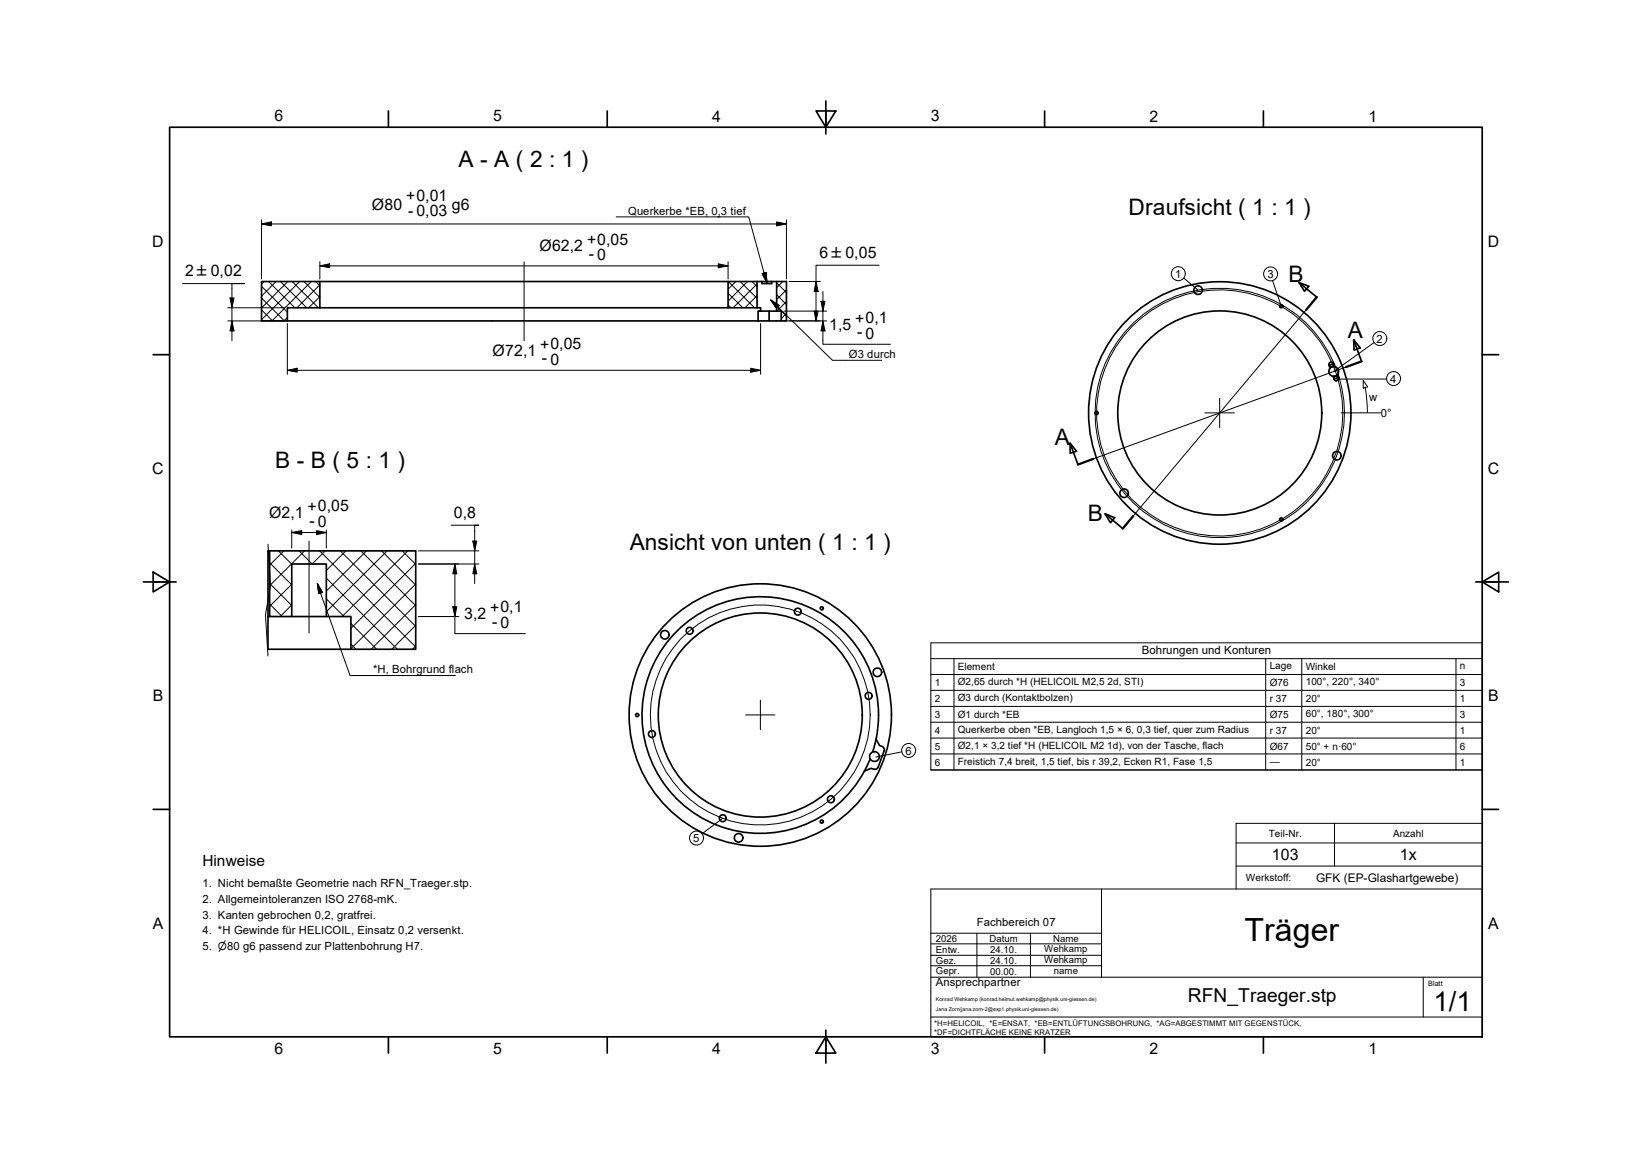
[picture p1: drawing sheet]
<svg xmlns="http://www.w3.org/2000/svg" width="503mm" height="355mm" viewBox="0 0 503 355" stroke-linecap="round" stroke-linejoin="round" font-family="sans-serif">
<!-- layer: BEMASSUNG -->
<g fill="#000">
<path d="M79.7 68.2l3-.6v1.2zM236.7 67.6l2.9 .6-2.9 .6zM70.1 90.8h1.2l-.6 2.9zM97.5 81l3-.7v1.3zM218.9 80.3l3 .7-3 .6zM232.3 83.3l1.2-.3 .2 3.1zM234.9 91.4l2.5 1.6-.8 .9zM248.1 94.8h1.2l-.6 2.9zM248.7 85.7l.6 3.1h-1.2zM250.2 91.8h1.2l-.6 3zM70.7 97.7l.6 3.1h-1.2zM87.6 112.8l3-.6v1.2z"/>
<path d="M228.8 112.2l3 .6-3 .6zM250.8 97.7l.6 3.1h-1.2zM88.9 162.2l3-.6v1.2zM96.5 161.6l2.9 .6-2.9 .6zM138.6 171.8l.6 3h-1.2zM144.1 164.8h1.2l-.6 3zM144.7 171.8l.6 3h-1.2zM96.7 177.8l1.5 2.6-1 .4zM138 184.8h1.2l-.6 3z"/>
</g>
<g fill="none" stroke="#000" stroke-width=".3">
<path d="M79.7 68.2l3-.6v1.2zM79.7 68.2h159.9M79.7 67v18M97.5 79.7v5.3M187.8 66.1h31.6M218.7 66.1h9.5l5.5 20-1.4-2.8 1.2-.3 .2 3.1M221.9 79.7v5.3M236.7 67.6l2.9 .6-2.9 .6zM239.6 67v18M55.6 86.4h18.9h-3.8v17.4M69.4 97.7h17.4M69.4 93.7h17.4"/>
<path d="M70.1 90.8h1.2l-.6 2.9zM70.7 97.7l.6 3.1h-1.2zM87.6 98.6v15.4M97.5 81l3-.7v1.3zM97.5 81h124.4M218.9 80.3l3 .7-3 .6zM231.8 98.6v15.4M232.3 83.3l1.2-.3 .2 3.1zM234.9 91.4l1.7 2.5 .8-.9-2.5-1.6 18.8 18.3h15M234.9 91.4l2.5 1.6-.8 .9zM238.9 97.7h13M238.9 94.8h13"/>
<path d="M240.5 85.7h9.4M248.1 94.8h1.2l-.6 2.9zM248.7 85.7l.6 3.1h-1.2zM250.2 91.8h1.2l-.6 3zM250.8 97.7l.6 3.1h-1.2zM250.8 88.8v16.1h20.5M267.9 80.8h-19.2v16.9M360.7 84.7l4.4 3.6M387.8 85.5l2.7 7.8M87.6 112.8l3-.6v1.2zM87.6 112.8h144.2M228.8 112.2l3 .6-3 .6z"/>
<path d="M407.3 115.5h15.3M415.4 115.9l1.4 1.9-1.4 .5zM416 118l.5 3.4 .2 4.2M418.7 104.4l-12.2 8.7M137.5 160h8.4h-1.2v17.8M88.9 162.2l3-.6v1.2zM88.9 162.2h10.5M88.9 161.4v5.6M96.5 161.6l2.9 .6-2.9 .6zM96.7 177.8l.5 3 1-.4-1.5-2.6 10 28h32.1M96.7 177.8l1.5 2.6-1 .4zM99.4 161.4v5.6"/>
<path d="M127.5 171.8h18.4M127.5 167.8h18.4M138.6 171.8l.6 3h-1.2zM138.6 171.8v21.2h21.5M144.1 164.8h1.2l-.6 3zM144.7 171.8l.6 3h-1.2zM127.5 187.8h12.3M138 184.8h1.2l-.6 3zM274.8 229l-7.9 1.6M220.2 249.3l-6.3 4.7"/>
<circle cx="359.1" cy="83.4" r="2.13"/>
<circle cx="387.2" cy="83.4" r="2.13"/>
<circle cx="420.5" cy="103.1" r="2.13"/>
<circle cx="424.7" cy="115.3" r="2.13"/>
<circle cx="276.9" cy="228.6" r="2.13"/>
<circle cx="212.2" cy="255.3" r="2.13"/>
</g>
<!-- layer: MITTELLINIE -->
<g fill="none" stroke="#000" stroke-width=".3">
<path d="M159.7 79.8v24M398 94.4l-52.7 62.8M410.2 111.8l-77.1 28M367.2 125.8h9M371.7 121.3v9M408.7 125.8h12M94.2 164.8v28M227.2 217.8h9M231.7 213.3v9"/>
<circle cx="371.7" cy="125.8" r="37.5"/>
<circle cx="371.7" cy="125.8" r="38"/>
<circle cx="231.7" cy="217.8" r="33.5"/>
</g>
<!-- layer: RAHMEN -->
<g fill="none" stroke="#000" stroke-width=".51">
<path d="M51.7 38.8h400v277h-400zM118.4 33.8v5M185 33.8v5M248.7 33.8h6l-3 5zM251.7 30.8v10M318.3 33.8v5M385 33.8v5M46.7 108h5M451.7 108h5M43.7 177.2h10M46.7 174.3l5 2.9-5 3.1zM449.7 177.2h10"/>
<path d="M451.7 177.2l5-2.9v6zM46.7 246.5h5M451.7 246.5h5M118.4 315.8v5M185 315.8v5M251.7 315.8l3 5h-6zM251.7 313.8v10M318.3 315.8v5M385 315.8v5"/>
</g>
<!-- layer: SCHNITTLINIE -->
<path d="M395.9 86.1l2.9 1.1-1.3 1.5zM395.9 86.1l5.4 4.4M412.5 103.5l2 2.4-1.9 .7zM412.5 103.5l2.4 6.6M326.1 135l1.9 2.4-1.9 .7zM326.1 135l2.4 6.5M336.7 156.5l3 1.2-1.3 1.5zM336.7 156.5l5.4 4.5" fill="none" stroke="#000" stroke-width=".51"/>
<path d="M401.3 90.5l-3.3 3.9M414.9 110.1l-4.7 1.7M333.1 139.8l-4.6 1.7M345.3 157.2l-3.2 3.8" fill="none" stroke="#000" stroke-width=".7"/>
<!-- layer: SCHRIFTFELD -->
<g fill="none" stroke="#000" stroke-width=".3">
<path d="M283.7 195.8h168v38.7h-168zM283.7 220h168M283.7 215.2h168M283.7 210.3h168M283.7 205.4h168M283.7 200.6h168M290.7 200.6v33.9M385.7 200.6v33.9M396.7 200.6v33.9M443.7 200.6v33.9M283.7 234.5h168M283.7 229.6h168"/>
<path d="M283.7 224.8h168M376.7 256.8h75M406.7 250.8v13M451.7 250.8h-75v20M283.7 270.8h168v45h-168zM335.7 270.8v26.8M376.7 263.8h75M283.7 294.2h52M283.7 291h52M283.7 287.5h52M283.7 284.2h52M283.7 297.6h168"/>
<path d="M297.7 284.2v13.4M314 284.2v13.4M433.7 297.6v12.2M283.7 309.8h168"/>
</g>
<!-- layer: SICHTKANTE -->
<g fill="none" stroke="#000" stroke-width=".51">
<path d="M79.7 85.7h17.8v8h-9.9v4h-7.9zM87.6 97.7h143.4M97.5 85.7h142.1v12h-8.6M221.9 93.7h9.9v1.1h-.8v2.9M221.9 85.7v8h-124.4M230.7 85.7v8M231.8 94.8h4.9M232.2 85.7v.7h3v-.7M234.4 94.8v2.9M236.7 85.7v9.1h1.4v2.9M406.2 114.6l.3 .9M406.7 111.7l-.3-.9-1.4 .5 .3 .9"/>
<path d="M406.9 114.5l-.7 .1M406.9 114.5a1.49 1.49 0 0 0 .7-2.3 1.49 1.49 0 0 0-2.5 .2 1.49 1.49 0 0 0 1.1 2.2M406.9 114.6a.73 .73 0 0 1 1 .4 .73 .73 0 0 1-.5 .9 .73 .73 0 0 1-.9-.4M406.9 114.6l-.4 .3v.6M407.6 114.1l.3 .9-1.4 .5M81.7 167.8h45v30h-45zM82.2 167.8v20h6.7v-16h10.5v16h7.5v10M81.7 187.8h.5M88.9 187.8h10.5M266.3 234.3l-.8-.3-2.1 .8M267 225.1l1 2 .9 .3M267 225.1a36 36 0 0 0-44.6-42.1 36 36 0 0 0-17.7 58.7 36 36 0 0 0 60.4-10.5"/>
<path d="M267 225.1l-1.1 3.9M267.6 233.7a.98 .98 0 0 1-1.3 .6M268.8 227.4a.98 .98 0 0 1 .6 1.3M269.4 228.6l-1.8 5.1"/>
<circle cx="365.1" cy="88.4" r="1.3"/>
<circle cx="390.4" cy="93.3" r=".48"/>
<circle cx="405.7" cy="111" r=".73"/>
<circle cx="334.2" cy="125.8" r=".48"/>
<circle cx="371.7" cy="125.8" r="40"/>
<circle cx="371.7" cy="125.8" r="31.1"/>
<circle cx="407.4" cy="138.8" r="1.3"/>
<circle cx="342.6" cy="150.2" r="1.3"/>
<circle cx="390.4" cy="158.2" r=".48"/>
<circle cx="202.6" cy="193.3" r="1.3"/>
<circle cx="210.2" cy="192.1" r="1.05"/>
<circle cx="243.1" cy="186.3" r="1.05"/>
<circle cx="250.4" cy="185.3" r=".48"/>
<circle cx="194.2" cy="217.8" r=".48"/>
<circle cx="231.7" cy="217.8" r="40"/>
<circle cx="231.7" cy="217.8" r="31.1"/>
<circle cx="264.7" cy="212" r="1.05"/>
<circle cx="267.4" cy="204.8" r="1.3"/>
<circle cx="198.7" cy="223.6" r="1.05"/>
<circle cx="266.5" cy="230.4" r="1.49"/>
<circle cx="220.2" cy="249.2" r="1.05"/>
<circle cx="225.1" cy="255.2" r="1.3"/>
<circle cx="250.4" cy="250.2" r=".48"/>
<circle cx="253.2" cy="243.4" r="1.05"/>
</g>
<!-- layer: TEXT -->
<path d="M81.7 165.8l.7 12.5-1.5 9 .8 12.5" fill="none" stroke="#000" stroke-width=".3"/>
<!-- layer: SCHRAFFUR -->
<g fill="none" stroke="#000" stroke-width=".3">
<path d="M79.7 87.2l7.9 7.9M79.7 90.8l7 6.9M79.7 94.4l3.4 3.3M80.5 85.7l-.8 .9M81.9 85.7l8 8M84.1 85.7l-4.4 4.5M85.5 85.7l8 8M87.6 96.7l-1.1 1M87.7 85.7l-8 8.1M89 85.7l8 8M91.3 85.7l-11.6 11.7M92.6 85.7l4.9 4.9"/>
<path d="M94.9 85.7l-12 12M96.2 85.7l1.3 1.3M97.5 90.4l-3.5 3.3M97.5 86.8l-7 6.9M221.9 89.3l4.5 4.4M221.9 92.9l.9 .8M221.9 85.7l8 8M224.2 85.7l-2.3 2.4M225.6 85.7l5.1 5.2M227.8 85.7l-5.9 6M229.2 85.7l1.5 1.6M230.7 93.7h-.1"/>
<path d="M230.7 90.1l-3.7 3.6M230.7 86.5l-7.3 7.2M236.7 86.1l2.9 3M236.7 89.7l2.9 3M236.7 93.3l2.9 3M238.6 85.7l-1.9 2M239.6 95.5l-1.5 1.5M239.6 91.8l-2.9 3M239.6 88.3l-2.9 3M82.2 171.4l6.7 6.7M82.2 177.7l6.7 6.7M84.8 167.8l4.1 4.1"/>
<path d="M86.6 167.8l-4.4 4.3M88.9 177.9l-6.7 6.8M91.1 167.8l4 4 4-4M92.8 167.8l-10.6 10.6M97.4 167.8l29.3 29.3M99.4 176.1l21.7 21.7M103.7 167.8l23 23M105.4 167.8l-6 6M110 167.8l16.7 16.7M111.7 167.8l-12.3 12.2M116.3 167.8l10.4 10.4M118 167.8l-18.6 18.5"/>
<path d="M122.6 167.8l4.1 4.1M124.3 167.8l-20 20M126.7 177.9l-19.8 19.7M126.7 171.6l-19.8 19.8M82.2 184l3.8 3.8M88.9 184.2l-3.5 3.6M99.4 182.4l5.4 5.4M106.9 189.9l7.9 7.9M106.9 196.2l1.6 1.6M126.7 196.7l-1 1.1M126.7 190.5l-7.3 7.3M126.7 184.2l-13.6 13.6"/>
</g>
<text font-size="9.7" x="379.3" y="286.7">Träger</text>
<text font-size="8.3" x="436.9" y="308">1/1</text>
<g font-size="6.9">
<text x="139.8" y="50.8">A - A ( 2 : 1 )</text>
<text x="343.9" y="65.6">Draufsicht ( 1 : 1 )</text>
<text x="392.6" y="85.8">B</text>
<text x="410.7" y="103.1">A</text>
<text x="321.4" y="135.6">A</text>
<text x="83.9" y="142.6">B - B ( 5 : 1 )</text>
<text x="331.5" y="158.6">B</text>
<text x="191.9" y="167.6">Ansicht von unten ( 1 : 1 )</text>
</g>
<text font-size="5.8" x="362" y="305.3">RFN_Traeger.stp</text>
<g font-size="4.8">
<text x="83.6" y="37">6</text>
<text x="150.3" y="37">5</text>
<text x="217" y="37">4</text>
<text x="283.7" y="37">3</text>
<text x="350.3" y="37">2</text>
<text x="417" y="37">1</text>
<text x="113.3" y="63.8">Ø80</text>
<text x="123.8" y="61.4">+0,01</text>
<text x="124.3" y="65.7">- 0,03</text>
<text x="137.7" y="63.8">g6</text>
<text x="46.4" y="75.1">D</text>
<text x="164.4" y="76.6">Ø62,2</text>
<text x="178.9" y="74.8">+0,05</text>
<text x="453.4" y="75.1">D</text>
<text x="179.5" y="78.8">- 0</text>
<text x="249.7" y="78.5">6 ±0,05</text>
<text x="56.4" y="84">2 ±0,02</text>
<text x="252.7" y="100.5">1,5</text>
<text x="260.6" y="98.7">+0,1</text>
<text x="164.6" y="106.6">+0,05</text>
<text x="261.2" y="102.8">- 0</text>
<text x="150.1" y="108.4">Ø72,1</text>
<text x="165.2" y="110.6">- 0</text>
<text x="46.4" y="144.4">C</text>
<text x="453.4" y="144.4">C</text>
<text x="82" y="157.8">Ø2,1</text>
<text x="93.7" y="156">+0,05</text>
<text x="94.4" y="160.1">- 0</text>
<text x="138.3" y="157.6">0,8</text>
<text x="141.5" y="188.6">3,2</text>
<text x="149.4" y="186.8">+0,1</text>
<text x="150" y="190.9">- 0</text>
<text x="46.5" y="213.6">B</text>
<text x="453.5" y="213.6">B</text>
<text x="387.6" y="262">103</text>
<text x="426.6" y="262">1x</text>
<text x="46.5" y="282.9">A</text>
<text x="453.5" y="282.9">A</text>
<text x="83.6" y="321">6</text>
<text x="150.3" y="321">5</text>
<text x="217" y="321">4</text>
<text x="283.7" y="321">3</text>
<text x="350.3" y="321">2</text>
<text x="417" y="321">1</text>
</g>
<text font-size="4.7" x="61.7" y="263.8">Hinweise</text>
<text font-size="3.6" x="401.1" y="268.8">GFK (EP-Glashartgewebe)</text>
<text font-size="3.5" x="347.9" y="199.1">Bohrungen und Konturen</text>
<g font-size="3.4">
<text x="191.4" y="65.4">Querkerbe *EB, 0,3 tief</text>
<text x="358.1" y="84.6">1</text>
<text x="386.2" y="84.7">3</text>
<text x="419.5" y="104.4">2</text>
<text x="258.7" y="109">Ø3 durch</text>
<text x="423.6" y="116.6">4</text>
<text x="417.3" y="122.2">w</text>
<text x="420.8" y="127">0°</text>
<text x="113.7" y="205">*H, Bohrgrund flach</text>
<text x="276" y="229.8">6</text>
<text x="211.3" y="256.5">5</text>
<text x="61.7" y="270.3">1. Nicht bemaßte Geometrie nach RFN_Traeger.stp.</text>
<text x="61.7" y="275">2. Allgemeintoleranzen ISO 2768-mK.</text>
<text x="61.7" y="279.8">3. Kanten gebrochen 0,2, gratfrei.</text>
<text x="61.7" y="284.5">4. *H Gewinde für HELICOIL, Einsatz 0,2 versenkt.</text>
<text x="297.6" y="282">Fachbereich 07</text>
<text x="61.7" y="289.3">5. ⌀80 g6 passend zur Plattenbohrung H7.</text>
<text x="285.2" y="300.4">Ansprechpartner</text>
</g>
<g font-size="3">
<text x="386.9" y="203.8">Lage</text>
<text x="444.9" y="203.9">n</text>
<text x="284.9" y="209">1</text>
<text x="291.9" y="204.1">Element</text>
<text x="291.9" y="208.7">Ø2,65 durch *H (HELICOIL M2,5</text>
<text x="337.5" y="208.7">2d, STI)</text>
<text x="386.9" y="209">Ø76</text>
<text x="397.9" y="204.1">Winkel</text>
<text x="397.9" y="208.7">100°, 220°, 340°</text>
<text x="444.9" y="208.9">3</text>
<text x="284.9" y="213.8">2</text>
<text x="291.9" y="213.5">Ø3 durch (Kontaktbolzen)</text>
<text x="386.9" y="213.8">r 37</text>
<text x="397.9" y="213.8">20°</text>
<text x="444.9" y="213.8">1</text>
<text x="284.9" y="218.7">3</text>
<text x="291.9" y="218.7">Ø1 durch *EB</text>
<text x="386.9" y="218.7">Ø75</text>
<text x="397.9" y="218.5">60°, 180°, 300°</text>
<text x="444.9" y="218.7">3</text>
<text x="284.9" y="223.5">4</text>
<text x="291.9" y="223.2">Querkerbe oben *EB, Langloch 1,5 × 6, 0,3 tief, quer zum Radius</text>
<text x="386.9" y="223.5">r 37</text>
<text x="397.9" y="223.5">20°</text>
<text x="444.9" y="223.5">1</text>
<text x="284.9" y="228.3">5</text>
<text x="284.9" y="233.2">6</text>
<text x="291.9" y="228">Ø2,1 × 3,2 tief *H (HELICOIL M2</text>
<text x="291.9" y="233">Freistich 7,4 breit, 1,5 tief, bis r 39,2, Ecken R1, Fase 1,5</text>
<text x="337.4" y="228">1d), von der Tasche, flach</text>
<text x="386.9" y="228.3">Ø67</text>
<text x="386.9" y="232.9">—</text>
<text x="397.9" y="228.4">50° + n·60°</text>
<text x="397.9" y="233.2">20°</text>
<text x="444.9" y="228.3">6</text>
<text x="444.9" y="233.2">1</text>
<text x="386.7" y="254.8">Teil-Nr.</text>
<text x="424.5" y="254.8">Anzahl</text>
<text x="379.7" y="268.4">Werkstoff:</text>
</g>
<g font-size="2.9">
<text x="285.2" y="286.9">2026</text>
<text x="301.5" y="286.9">Datum</text>
<text x="320.9" y="286.9">Name</text>
<text x="285.2" y="290.3">Entw.</text>
<text x="285.2" y="293.6">Gez.</text>
<text x="301.8" y="293.6">24.10.</text>
<text x="301.8" y="290.3">24.10.</text>
<text x="318.2" y="293.3">Wehkamp</text>
<text x="318.2" y="290">Wehkamp</text>
<text x="285.2" y="296.7">Gepr.</text>
<text x="301.8" y="296.9">00.00.</text>
<text x="321.2" y="296.7">name</text>
</g>
<g font-size="2.3">
<text x="284.7" y="312.4">*H=HELICOIL, *E=ENSAT, *EB=ENTLÜFTUNGSBOHRUNG, *AG=ABGESTIMMT MIT GEGENSTÜCK,</text>
<text x="284.7" y="315.2">*DF=DICHTFLÄCHE KEINE KRATZER</text>
</g>
<text font-size="2.2" x="435.2" y="300.2">Blatt</text>
<g font-size="1.6">
<text x="285.2" y="305">Konrad Wehkamp (konrad.helmut.wehkamp@physik.uni-giessen.de)</text>
<text x="285.2" y="308">Jana Zorn(jana.zorn-2@exp1.physik.uni-giessen.de)</text>
</g>
</svg>
